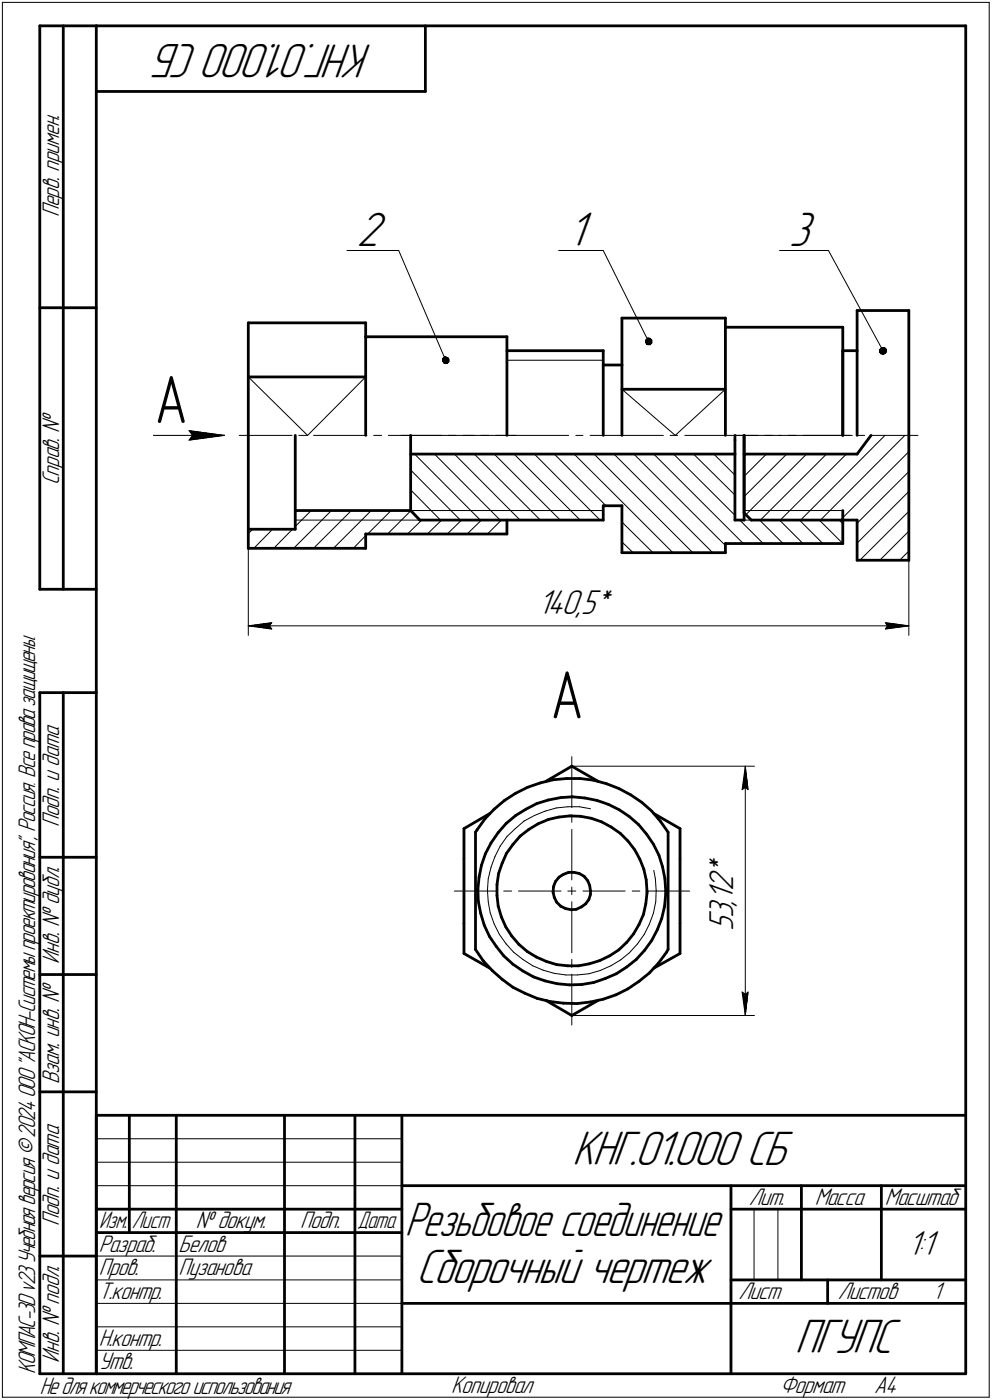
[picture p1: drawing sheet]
<svg xmlns="http://www.w3.org/2000/svg" width="211mm" height="298mm" viewBox="0 0 211 298" stroke-linecap="round" stroke-linejoin="round" font-family="sans-serif">
<g fill="none" stroke="#000" stroke-width=".59">
<path d="M8.5 5.5v120zM8.5 5.5h12zM13.5 5.5v120zM20.5 5.5v287zM20.5 5.5h185zM20.5 19.5h70zM90.5 5.5v14zM205.5 5.5v287zM8.5 65.5h12zM52.8 68.7h25zM52.8 68.7v48.1zM77.8 68.7v3z"/>
<path d="M77.8 71.7h30.1zM77.8 71.7v21zM107.9 74.7h20.5zM107.9 71.7v21zM128.4 74.7v3zM128.4 77.7h3.9zM128.4 77.7v15zM132.3 67.7v10zM132.3 67.7h22zM132.3 77.7v15zM154.3 67.7v2zM154.3 69.7h25z"/>
<path d="M154.3 69.7v23zM179.3 69.7v23zM179.3 74.7h3.1zM179.3 74.7v18zM182.4 74.7v18zM182.4 66.1h11zM182.4 66.1v8.6zM193.4 66.1v53.2zM52.8 80.3h25zM62.8 92.7v20zM87.4 92.7v16zM87.4 96.7h69z"/>
<path d="M132.3 82.9h22zM156.4 96.7v14zM156.4 93.7v3zM156.4 92.7v1zM158.3 96.7v14zM158.3 92.7v4zM158.3 92.7v16.5zM158.3 96.7h24.1zM185.3 92.7l-2.9 4zM52.8 116.8h25zM52.8 112.7h10zM62.8 108.7h24.6z"/>
<path d="M77.8 113.7h30.1zM77.8 113.7v3.1zM87.4 108.7l1.9 2zM89.3 110.7h39.1zM107.9 110.7v3zM128.4 107.7h3.9zM128.4 107.7v3zM132.3 107.7v10zM132.3 117.7h22zM154.3 115.7v2zM154.3 115.7h25zM156.4 110.7h1.9z"/>
<path d="M158.3 109.2l1.6 1.5zM159.9 110.7h22.5zM179.3 108.7v2zM179.3 110.7v5zM182.4 110.7v8.6zM182.4 119.3h11zM8.5 125.5h12zM8.5 147.5v145zM8.5 147.5h12zM13.5 147.5v145zM98.7 176.4l5.5-3.2zM98.7 176.4v6.5z"/>
<path d="M101.2 177.2v25zM101.5 176.7l-.3 .5zM103.2 174.3l-1.7 2.4zM104.5 179.5l-1.2 2.3zM105.2 172.3l2.2-1.9zM105.2 172.3l-2 2zM106 177.3l-1.5 2.2zM107.4 170.4l2.3-1.5zM107.7 175.3l2-1.6zM107.7 175.3l-1.7 2zM109.1 179.8l-1.3 1.9zM109.7 173.7l2.2-1.4z"/>
<path d="M109.7 168.9l2.6-1.3zM110.7 178.1l1.8-1.5zM110.7 178.1l-1.6 1.7zM111.9 172.3l2.3-1.2zM112.3 167.6l2.7-.9zM112.5 176.6l2-1.2zM114.2 171.1l2.5-.8zM114.5 175.4l2.2-.9zM115 166.7l2.8-.7zM116.2 166.4l5.5-3.2zM116.7 170.3l2.6-.5zM116.7 174.5l2.2-.5z"/>
<path d="M117.8 166l2.8-.2zM118.9 174l2.3-.3zM119.3 169.8l2.5-.1zM120.6 165.8h2.8zM121.2 173.7l2.3 .1zM121.7 163.2l5.6 3.2zM121.8 169.7l2.7 .2zM123.4 165.8l2.8 .3zM123.5 173.8l2.3 .4zM124.5 169.9l2.5 .5zM125.8 174.2l2.2 .8zM126.2 166.1l2.8 .8z"/>
<path d="M127 170.4l2.5 .9zM128 175l2 1.1zM129 166.9l2.7 1zM129.5 171.3l2.3 1.2zM130 176.1l2 1.4zM131.7 167.9l2.5 1.3zM131.8 172.5l2.1 1.4zM132 177.5l1.6 1.6zM133.6 179.1l1.4 1.8zM133.9 173.9l2 1.7zM134.2 169.2l2.4 1.7zM135.9 175.6l1.7 2z"/>
<path d="M136.6 170.9l2.1 1.8zM137.6 177.6l1.4 2.1zM138.7 172.7l1.8 2.2zM139 179.7l1.2 2.4zM139.1 173.2l5.6 3.2zM140.5 174.9l1.7 2.3zM142.2 177.2v25zM144.7 176.4v6.5zM8.5 182.5h12zM98.7 196.6v6.4zM98.7 182.9v13.7zM101.7 189.3l.1 2.6z"/>
<path d="M101.8 191.9l.5 2.6zM101.9 186.8l-.2 2.5zM102.3 194.5l.7 2.5zM102.4 184.2l-.5 2.6zM103 197l1.1 2.4zM103.3 181.8l-.9 2.4zM104.1 199.4l1.5 2.1zM105.7 188.4v2.3zM105.7 190.7l.3 2.3zM106 193l.7 2.2zM106.1 186l-.4 2.4zM106.7 195.2l.9 2.2z"/>
<path d="M106.8 183.8l-.7 2.2zM107.6 197.4l1.3 1.9zM107.8 181.7l-1 2.1zM108.9 199.3l1.5 1.8zM117.7 190l.2 1.1zM117.8 188.8l-.1 1.2zM117.9 191.1l.5 1zM118.2 187.7l-.4 1.1zM118.4 192.1l.9 .9zM119 186.8l.9-.6zM119 186.8l-.8 .9zM119.3 193l1 .5z"/>
<path d="M119.9 186.2l1.1-.4zM120.3 193.5l1.2 .2zM121 185.8h1.2zM121.5 193.7l1.1-.1zM122.2 185.8l1.1 .2zM122.6 193.6l1.1-.5zM123.3 186l1 .6zM123.7 193.1l.9-.7zM124.3 186.6l.8 .9zM125.1 187.5l.4 1.1zM125.3 191.5l-.7 .9zM125.5 188.6l.1 1.1z"/>
<path d="M125.6 190.4l-.3 1.1zM125.6 189.7v.7zM134.8 198.9l-1.5 1.8zM135 180.9l1.1 2.1zM136 196.8l-1.2 2.1zM136.1 183l.9 2.1zM136.9 194.7l-.9 2.1zM137 185.1l.5 2.3zM137.4 192.4l-.5 2.3zM137.5 187.4l.2 2.3zM137.7 190.2l-.3 2.2zM137.7 189.7v.5z"/>
<path d="M139.9 198l-1.2 2.2zM140.2 182.1l.8 2.5zM140.8 195.6l-.9 2.4zM141 184.6l.5 2.5zM141.4 193l-.6 2.6zM141.5 187.1l.1 2.6zM141.6 190.4l-.2 2.6zM141.6 189.7v.7zM144.7 196.6v6.4zM144.7 182.9v13.7zM8.5 207.5h12zM98.7 203l5.5 3.2z"/>
<path d="M101.2 202.2l1.6 2.4zM102.8 204.6l1.9 2.1zM104.7 206.7l2.1 1.8zM105.6 201.5l1.6 2zM106.8 208.5l2.3 1.7zM107.2 203.5l1.9 1.8zM109.1 205.3l2.2 1.5zM109.1 210.2l2.6 1.3zM110.4 201.1l1.8 1.5zM111.3 206.8l2.2 1.2zM111.7 211.5l2.6 1.1zM112.2 202.6l1.9 1.2z"/>
<path d="M113.5 208l2.5 .9zM114.1 203.8l2.1 .9zM114.3 212.6l2.8 .7zM116 208.9l2.5 .6zM116.2 213l5.5 3.2zM116.2 204.7l2.2 .7zM117.1 213.3l2.8 .3zM118.4 205.4l2.4 .3zM118.5 209.5l2.7 .2zM119.9 213.6l2.9 .1zM120.8 205.7h2.3zM121.2 209.7l2.6-.1z"/>
<path d="M121.7 216.2l5.6-3.2zM122.8 213.7l2.8-.3zM123.1 205.7l2.3-.5zM123.8 209.6l2.5-.4zM125.4 205.2l2.2-.6zM125.6 213.4l2.8-.6zM126.3 209.2l2.5-.8zM127.6 204.6l2.1-1.1zM128.4 212.8l2.7-1zM128.8 208.4l2.3-1.1zM129.7 203.5l2-1.2zM131.1 211.8l2.5-1.2z"/>
<path d="M131.1 207.3l2.2-1.4zM131.7 202.3l1.6-1.6zM133.3 205.9l2.1-1.6zM133.6 210.6l2.4-1.6zM136 209l2.2-1.8zM137.2 202.4l-1.8 1.9zM138.7 200.2l-1.5 2.2zM139.1 206.2l5.6-3.2zM140.1 205.1l-1.9 2.1zM141.8 202.8l-1.7 2.3zM142.2 202.2l-.4 .6zM8.5 232.5h12z"/>
<path d="M20.5 237.5h185zM20.5 237.5v55zM27.5 237.5v25zM37.5 237.5v55zM60.5 237.5v55zM75.5 237.5v55zM85.5 237.5v55zM20.5 257.5h65zM85.5 252.5h120zM155.5 252.5v40zM155.5 257.5h15zM170.5 252.5v20z"/>
<path d="M170.5 257.5h35zM187.5 252.5v20zM8.5 267.5h12zM20.5 262.5h65zM85.5 277.5h70zM155.5 277.5h50zM155.5 272.5h50zM176.1 272.5v5zM8.5 292.5h12zM20.5 292.5h185z"/>
</g>
<g fill="none" stroke="#000" stroke-width=".21">
<path d="M.5 .5v297zM.5 .5h210zM210.5 .5v297zM73.8 53.3h11zM84.8 53.3l10 23.4zM118.9 53.3h9.5zM128.4 53.3l9.6 19.4zM165.9 53.3h10.4zM176.3 53.3l11.6 21.4zM107.9 76.7h20.5zM32.7 92.7h15.1zM40.2 93.7l7.6-1z"/>
<path d="M40.2 91.7l.8 1zM40.2 91.7l7.6 1zM41 92.7l-.8 1zM50.9 92.7h11.2zM52.8 80.3l12.6 12.4zM63.6 92.7h1.7zM66.7 92.7h11.4zM77.8 80.3l-12.4 12.4zM79.5 92.7h1.7zM82.6 92.7h11.4zM85.3 92.7h15.6zM88.2 96.7l14 14z"/>
<path d="M92.5 96.7l13.9 14zM95.4 92.7h1.6zM96.7 96.7l14 14zM98.6 92.7h11.2zM100.9 96.7l14.1 14zM102.4 92.7h1.6zM105.2 96.7l14 14zM105.5 92.7h15.5zM109.4 96.7l14 14zM113.7 96.7l14 14zM117.9 96.7l11 11zM122.2 96.7l21 21z"/>
<path d="M122.5 92.7h1.5zM125.6 92.7h15.5zM126.4 96.7l21 21zM130.6 96.7l21 21zM132.3 82.9l11.4 9.8zM134.9 96.7l19.4 19.5zM139.1 96.7l19.1 19zM142.6 92.7h1.6zM143.3 96.7l13.1 13zM143.7 92.7l10.6-9.8zM145.7 92.7h15.5zM147.6 96.7l8.8 8.7z"/>
<path d="M151.9 96.7l4.5 4.5zM156.1 96.7l.3 .2zM156.4 92.7h9.8zM158.3 97.2l.5-.5zM162.7 92.7h1.6zM165.8 92.7h15.6zM167.7 92.7h1.7zM170.9 92.7h9.9zM182.3 92.7h1.7zM185.5 92.7h9.8zM188.3 92.7l-18 18zM192.5 92.7l-17.9 18z"/>
<path d="M193.4 88.6v46.7zM52.8 113.6l1-.9zM52.8 116.8v18.5zM58 112.7l-4 4.1zM62.2 112.7l-3.9 4.1zM62.8 110.7h26.5zM62.8 112.1l3.4-3.4zM66.7 116.8l8.1-8.1zM70.5 108.7l-8 8.1zM71 116.8l8-8.1zM77.8 114l-2.6 2.8zM78.2 113.7l5-5z"/>
<path d="M82.5 113.7l4.9-4.9zM86.7 113.7l3-3zM87.4 108.7h41zM87.4 108.5l2.1 2.2zM87.4 104.3l6.3 6.4zM87.4 100.1l10.6 10.6zM90.9 113.7l3.1-3zM95.2 113.7l3-3zM99.4 113.7l3-3zM103.7 113.7l3-3zM132.3 115.4l2.4 2.3zM132.3 111.2l6.6 6.5z"/>
<path d="M157.4 110.7l5 5zM158.3 110.7h21zM158.3 108.7h21zM158.3 105.7l9.1-9zM158.3 101.4l4.8-4.7zM158.7 109.6l12.9-12.9zM161.6 110.7l5 5zM161.8 110.7l14.1-14zM165.9 110.7l5 5zM166 110.7l14.1-14zM170.1 110.7l5 5zM174.3 110.7l5 5z"/>
<path d="M178.6 110.7l.7 .8zM178.8 110.7l14.6-14.5zM182.4 111.4l11-11zM183 119.3l10.4-10.4zM187.2 119.3l6.2-6.2zM193.4 117.3l-2 2zM193.4 104.6l-11 11.1zM52.8 133.3l5-.7zM52.8 133.3l5 .6zM52.8 133.3h140.6zM57.3 133.3l.5 .6zM57.8 132.6l-.5 .7z"/>
<path d="M188.4 133.9l5-.6zM188.4 132.6l.4 .7zM188.4 132.6l5 .7zM188.8 133.3l-.4 .6zM107.9 178.1l1.7-1.7zM107.9 178.1l-1.5 2.1zM109.6 176.4l1.9-1.6zM111.5 174.8l2.2-1.1zM113.7 173.7l2.3-1zM116 172.7l2.4-.7zM118.4 172l2.4-.2zM120.8 171.8h2.5z"/>
<path d="M121.7 161.1v10.9zM121.7 173.5v1.6zM121.7 176.6v10.8zM121.7 163.2h38.8zM123.3 171.8l2.3 .4zM157.9 168.1l.7-.5zM158.6 163.2l.6 4.9zM158.6 167.6l.6 .5zM158.6 163.2l-.7 4.9zM158.6 163.2v53zM96.7 189.7h9zM103.7 189.6l.2 2.4z"/>
<path d="M103.9 187.1l-.2 2.5zM103.9 192l.4 2.4zM104.3 194.4l.9 2.4zM104.5 184.7l-.6 2.4zM105.2 196.8l1.1 2.2zM105.3 182.4l-.8 2.3zM106.3 199l1.4 2zM106.4 180.2l-1.1 2.2zM107.2 189.7h1.7zM110.3 189.7h9.1zM120.8 189.7h1.7zM121.7 188.9v1.6z"/>
<path d="M121.7 192v10.9zM124 189.7h9zM134.5 189.7h1.6zM137.1 199l-1.5 2zM137.7 189.7h9zM138.2 196.8l-1.1 2.2zM139 194.5l-.8 2.3zM139.1 185.3l.3 1.8zM139.4 187.1l.2 2.5zM139.5 192l-.5 2.5zM139.6 189.6l-.1 2.4zM107.7 201l1.6 1.8z"/>
<path d="M109.3 202.8l2 1.5zM111.3 204.3l2.1 1.4zM113.4 205.7l2.2 .9zM115.6 206.6l2.3 .7zM117.9 207.3l2.5 .3zM120.4 207.6h2.5zM121.7 204.3v1.7zM121.7 207.4v10.9zM121.7 216.2h38.8zM122.9 207.6l2.4-.3zM125.3 207.3l2.4-.6zM127.7 206.7l2.3-1z"/>
<path d="M130 205.7l2.1-1.3zM132.1 204.4l1.8-1.5zM135.6 201l-1.7 1.9zM157.9 211.2l.7 5zM157.9 211.2l.7 .6zM158.6 211.8l.6-.6zM159.2 211.2l-.6 5zM20.5 247.5h65zM20.5 252.5h65zM20.5 242.5h65zM160.4 257.5v15zM165.5 257.5v15z"/>
<path d="M20.5 267.5h65zM20.5 272.5h65zM20.5 277.5h65zM.5 297.5h210zM20.5 282.5h65zM20.5 287.5h65z"/>
</g>
<g fill="#fff" stroke="#fff" stroke-width=".21">
<path d="M114.5 125.1h17.2zM114.5 125.2h17.2zM114.5 125.3h17.2zM114.5 125.4h17.2zM114.5 125.5h17.2zM114.5 125.6h17.2zM114.5 125.6h17.2zM114.5 125.7h17.2zM114.5 125.8h17.2zM114.5 125.9h17.2zM114.5 126h17.2zM114.5 126.1h17.2zM114.5 126.2h17.2zM114.5 126.2h17.2zM114.5 126.3h17.2zM114.5 126.4h17.2zM114.5 126.5h17.2zM114.5 126.6h17.2zM114.5 126.7h17.2zM114.5 126.7h17.2zM114.5 126.8h17.2zM114.5 126.9h17.2zM114.5 127h17.2zM114.5 127.1h17.2zM114.5 127.2h17.2zM114.5 127.3h17.2zM114.5 127.3h17.2zM114.5 127.4h17.2zM114.5 127.5h17.2zM114.5 127.6h17.2zM114.5 127.7h17.2zM114.5 127.8h17.2zM114.5 127.8h17.2zM114.5 127.9h17.2zM114.5 128h17.2zM114.5 128.1h17.2zM114.5 128.2h17.2zM114.5 128.3h17.2zM114.5 128.4h17.2zM114.5 128.4h17.2zM114.5 128.5h17.2zM114.5 128.6h17.2zM114.5 128.7h17.2zM114.5 128.8h17.2zM114.5 128.9h17.2zM114.5 128.9h17.2zM114.5 129h17.2zM114.5 129.1h17.2zM114.5 129.2h17.2zM114.5 129.3h17.2zM114.5 129.4h17.2zM114.5 129.5h17.2zM114.5 129.5h17.2zM114.5 129.6h17.2zM114.5 129.7h17.2zM114.5 129.8h17.2zM114.5 129.9h17.2zM114.5 130h17.2zM114.5 130h17.2zM114.5 130.1h17.2zM114.5 130.2h17.2zM114.5 130.3h17.2zM114.5 130.4h17.2zM114.5 130.5h17.2zM114.5 130.6h17.2zM114.5 130.6h17.2zM114.5 130.7h17.2zM114.5 130.8h17.2zM114.5 130.9h17.2zM114.5 131h17.2zM114.5 131.1h17.2zM114.5 131.1h17.2zM114.5 131.2h17.2zM114.5 131.3h17.2zM114.5 131.4h17.2zM114.5 131.5h17.2zM114.5 131.6h17.2zM114.5 131.7h17.2zM114.5 131.7h17.2zM114.5 131.8h17.2zM114.5 131.9h17.2zM114.5 132h17.2zM114.5 132.1h17.2zM114.5 132.2h17.2z"/>
<path d="M57.7 132.2h.6zM56.9 132.2h1.4zM56.1 132.3h2.2zM55.4 132.4h2.9zM54.6 132.5h3.7zM54.4 132.6h3.9zM54.3 132.7h4zM54 132.8h4.3zM53.8 132.8h4.5zM53.7 132.9h4.6zM53.4 133h4.9zM53.3 133.1h5zM53.1 133.2h5.2zM52.8 133.3h5.5zM53.1 133.3h5.2zM53.3 133.4h5zM53.4 133.5h4.9zM53.7 133.6h4.6zM53.8 133.7h4.5zM54 133.8h4.3zM54.3 133.9h4zM54.4 133.9h3.9zM54.6 134h3.7zM55.3 134.1h3zM55.9 134.2h2.4zM56.5 134.3h1.8zM57.1 134.4h1.2zM57.7 134.5h.6z"/>
<path d="M187.9 132.2h.7zM187.9 132.2h1.5zM187.9 132.3h2.3zM187.9 132.4h3zM187.9 132.5h3.7zM187.9 132.6h4zM187.9 132.7h4.1zM187.9 132.8h4.3zM187.9 132.8h4.5zM187.9 132.9h4.7zM187.9 133h4.9zM187.9 133.1h5.1zM187.9 133.2h5.3zM187.9 133.3h5.5zM187.9 133.3h5.3zM187.9 133.4h5.1zM187.9 133.5h4.9zM187.9 133.6h4.7zM187.9 133.7h4.5zM187.9 133.8h4.3zM187.9 133.9h4.1zM187.9 133.9h4zM187.9 134h3.7zM187.9 134.1h3.1zM187.9 134.2h2.5zM187.9 134.3h1.8zM187.9 134.4h1.2zM187.9 134.5h.7z"/>
<path d="M150.5 181.3h7.1zM150.5 181.4h7.1zM150.5 181.4h7.1zM150.5 181.5h7.1zM150.5 181.6h7.1zM150.5 181.7h7.1zM150.5 181.8h7.1zM150.5 181.9h7.1zM150.5 181.9h7.1zM150.5 182h7.1zM150.5 182.1h7.1zM150.5 182.2h7.1zM150.5 182.3h7.1zM150.5 182.4h7.1zM150.5 182.5h7.1zM150.5 182.5h7.1zM150.5 182.6h7.1zM150.5 182.7h7.1zM150.5 182.8h7.1zM150.5 182.9h7.1zM150.5 183h7.1zM150.5 183h7.1zM150.5 183.1h7.1zM150.5 183.2h7.1zM150.5 183.3h7.1zM150.5 183.4h7.1zM150.5 183.5h7.1zM150.5 183.6h7.1zM150.5 183.6h7.1zM150.5 183.7h7.1zM150.5 183.8h7.1zM150.5 183.9h7.1zM150.5 184h7.1zM150.5 184.1h7.1zM150.5 184.1h7.1zM150.5 184.2h7.1zM150.5 184.3h7.1zM150.5 184.4h7.1zM150.5 184.5h7.1zM150.5 184.6h7.1zM150.5 184.7h7.1zM150.5 184.7h7.1zM150.5 184.8h7.1zM150.5 184.9h7.1zM150.5 185h7.1zM150.5 185.1h7.1zM150.5 185.2h7.1zM150.5 185.3h7.1zM150.5 185.3h7.1zM150.5 185.4h7.1zM150.5 185.5h7.1zM150.5 185.6h7.1zM150.5 185.7h7.1zM150.5 185.8h7.1zM150.5 185.8h7.1zM150.5 185.9h7.1zM150.5 186h7.1zM150.5 186.1h7.1zM150.5 186.2h7.1zM150.5 186.3h7.1zM150.5 186.4h7.1zM150.5 186.4h7.1zM150.5 186.5h7.1zM150.5 186.6h7.1zM150.5 186.7h7.1zM150.5 186.8h7.1zM150.5 186.9h7.1zM150.5 186.9h7.1zM150.5 187h7.1zM150.5 187.1h7.1zM150.5 187.2h7.1zM150.5 187.3h7.1zM150.5 187.4h7.1zM150.5 187.5h7.1zM150.5 187.5h7.1zM150.5 187.6h7.1zM150.5 187.7h7.1zM150.5 187.8h7.1zM150.5 187.9h7.1zM150.5 188h7.1zM150.5 188h7.1zM150.5 188.1h7.1zM150.5 188.2h7.1zM150.5 188.3h7.1zM150.5 188.4h7.1zM150.5 188.5h7.1zM150.5 188.6h7.1zM150.5 188.6h7.1zM150.5 188.7h7.1zM150.5 188.8h7.1zM150.5 188.9h7.1zM150.5 189h7.1zM150.5 189.1h7.1zM150.5 189.1h7.1zM150.5 189.2h7.1zM150.5 189.3h7.1zM150.5 189.4h7.1zM150.5 189.5h7.1zM150.5 189.6h7.1zM150.5 189.7h7.1zM150.5 189.7h7.1zM150.5 189.8h7.1zM150.5 189.9h7.1zM150.5 190h7.1zM150.5 190.1h7.1zM150.5 190.2h7.1zM150.5 190.2h7.1zM150.5 190.3h7.1zM150.5 190.4h7.1zM150.5 190.5h7.1zM150.5 190.6h7.1zM150.5 190.7h7.1zM150.5 190.8h7.1zM150.5 190.8h7.1zM150.5 190.9h7.1zM150.5 191h7.1zM150.5 191.1h7.1zM150.5 191.2h7.1zM150.5 191.3h7.1zM150.5 191.3h7.1zM150.5 191.4h7.1zM150.5 191.5h7.1zM150.5 191.6h7.1zM150.5 191.7h7.1zM150.5 191.8h7.1zM150.5 191.9h7.1zM150.5 191.9h7.1zM150.5 192h7.1zM150.5 192.1h7.1zM150.5 192.2h7.1zM150.5 192.3h7.1zM150.5 192.4h7.1zM150.5 192.4h7.1zM150.5 192.5h7.1zM150.5 192.6h7.1zM150.5 192.7h7.1zM150.5 192.8h7.1zM150.5 192.9h7.1zM150.5 193h7.1zM150.5 193h7.1zM150.5 193.1h7.1zM150.5 193.2h7.1zM150.5 193.3h7.1zM150.5 193.4h7.1zM150.5 193.5h7.1zM150.5 193.5h7.1zM150.5 193.6h7.1zM150.5 193.7h7.1zM150.5 193.8h7.1zM150.5 193.9h7.1zM150.5 194h7.1zM150.5 194.1h7.1zM150.5 194.1h7.1zM150.5 194.2h7.1zM150.5 194.3h7.1zM150.5 194.4h7.1zM150.5 194.5h7.1zM150.5 194.6h7.1zM150.5 194.6h7.1zM150.5 194.7h7.1zM150.5 194.8h7.1zM150.5 194.9h7.1zM150.5 195h7.1zM150.5 195.1h7.1zM150.5 195.2h7.1zM150.5 195.2h7.1zM150.5 195.3h7.1zM150.5 195.4h7.1zM150.5 195.5h7.1zM150.5 195.6h7.1zM150.5 195.7h7.1zM150.5 195.7h7.1zM150.5 195.8h7.1zM150.5 195.9h7.1zM150.5 196h7.1zM150.5 196.1h7.1zM150.5 196.2h7.1zM150.5 196.3h7.1zM150.5 196.3h7.1zM150.5 196.4h7.1zM150.5 196.5h7.1zM150.5 196.6h7.1zM150.5 196.7h7.1zM150.5 196.8h7.1zM150.5 196.8h7.1zM150.5 196.9h7.1zM150.5 197h7.1zM150.5 197.1h7.1zM150.5 197.2h7.1zM150.5 197.3h7.1zM150.5 197.4h7.1zM150.5 197.4h7.1zM150.5 197.5h7.1zM150.5 197.6h7.1zM150.5 197.7h7.1zM150.5 197.8h7.1zM150.5 197.9h7.1zM150.5 198h7.1zM150.5 198h7.1zM150.5 198.1h7.1z"/>
<path d="M158.5 163.4h.2zM158.5 163.5h.2zM158.4 163.6h.3zM158.4 163.7h.4zM158.3 163.7h.5zM158.3 163.8h.6zM158.3 163.9h.6zM158.2 164h.7zM158.2 164.1h.8zM158.2 164.2h.8zM158.2 164.3h.8zM158.1 164.3h1zM158.1 164.4h1zM158.1 164.5h1.1zM158 164.6h1.2zM158 164.7h1.2zM157.9 164.8h1.4zM157.9 164.8h1.4zM157.8 164.9h1.5zM157.8 165h1.5zM157.8 165.1h1.5zM157.8 165.2h1.5zM157.8 165.3h1.5zM157.8 165.4h1.5zM157.8 165.4h1.5zM157.8 165.5h1.5zM157.7 165.6h1.7zM157.7 165.7h1.7zM157.7 165.8h1.7zM157.7 165.9h1.7zM157.7 165.9h1.7zM157.7 166h1.7zM157.7 166.1h1.7zM157.6 166.2h1.9zM157.6 166.3h1.9zM157.6 166.4h1.9zM157.6 166.5h1.9zM157.6 166.5h1.9zM157.6 166.6h1.9zM157.6 166.7h1.9zM157.6 166.8h1.9zM157.6 166.9h2zM157.6 167h2zM157.6 167h2zM157.6 167.1h2zM157.6 167.2h2zM157.6 167.3h2zM157.6 167.4h2zM157.5 167.5h2.2zM157.5 167.6h2.2zM157.5 167.6h2.2zM157.5 167.7h2.2zM157.5 167.8h2.2zM157.5 167.9h2.2zM157.5 168h2.2zM157.4 168.1h2.4zM157.4 168.1h2.4zM157.4 168.2h2.4zM157.4 168.3h2.4zM157.4 168.4h2.4zM157.4 168.5h2.4zM157.4 168.6h2.4z"/>
<path d="M157.3 210.7h2.5zM157.4 210.8h2.4zM157.4 210.9h2.4zM157.4 211h2.4zM157.4 211.1h2.4zM157.4 211.2h2.4zM157.4 211.2h2.4zM157.4 211.3h2.4zM157.5 211.4h2.2zM157.5 211.5h2.2zM157.5 211.6h2.2zM157.5 211.7h2.2zM157.5 211.8h2.2zM157.5 211.8h2.2zM157.5 211.9h2.2zM157.6 212h2zM157.6 212.1h2zM157.6 212.2h2zM157.6 212.3h2zM157.6 212.3h2zM157.6 212.4h2zM157.6 212.5h2zM157.6 212.6h1.9zM157.6 212.7h1.9zM157.6 212.8h1.9zM157.6 212.9h1.9zM157.6 212.9h1.9zM157.6 213h1.9zM157.6 213.1h1.9zM157.6 213.2h1.9zM157.7 213.3h1.7zM157.7 213.4h1.7zM157.7 213.4h1.7zM157.7 213.5h1.7zM157.7 213.6h1.7zM157.7 213.7h1.7zM157.7 213.8h1.7zM157.8 213.9h1.5zM157.8 214h1.5zM157.8 214h1.5zM157.8 214.1h1.5zM157.8 214.2h1.5zM157.8 214.3h1.5zM157.8 214.4h1.5zM157.8 214.5h1.5zM157.9 214.5h1.4zM157.9 214.6h1.4zM158 214.7h1.2zM158 214.8h1.2zM158.1 214.9h1.1zM158.1 215h1zM158.1 215.1h1zM158.2 215.1h.8zM158.2 215.2h.8zM158.2 215.3h.8zM158.2 215.4h.7zM158.3 215.5h.6zM158.3 215.6h.6zM158.3 215.6h.5zM158.4 215.7h.4zM158.4 215.8h.3zM158.5 215.9h.2zM158.5 216h.2z"/>
<path d="M120.8 44.5h5.5zM120.8 44.6h5.5zM120.8 44.7h5.5zM120.8 44.8h5.5zM120.8 44.9h5.5zM120.8 45h5.5zM120.8 45h5.5zM120.8 45.1h5.5zM120.8 45.2h5.5zM120.8 45.3h5.5zM120.8 45.4h5.5zM120.8 45.5h5.5zM120.8 45.6h5.5zM120.8 45.6h5.5zM120.8 45.7h5.5zM120.8 45.8h5.5zM120.8 45.9h5.5zM120.8 46h5.5zM120.8 46.1h5.5zM120.8 46.1h5.5zM120.8 46.2h5.5zM120.8 46.3h5.5zM120.8 46.4h5.5zM120.8 46.5h5.5zM120.8 46.6h5.5zM120.8 46.7h5.5zM120.8 46.7h5.5zM120.8 46.8h5.5zM120.8 46.9h5.5zM120.8 47h5.5zM120.8 47.1h5.5zM120.8 47.2h5.5zM120.8 47.2h5.5zM120.8 47.3h5.5zM120.8 47.4h5.5zM120.8 47.5h5.5zM120.8 47.6h5.5zM120.8 47.7h5.5zM120.8 47.8h5.5zM120.8 47.8h5.5zM120.8 47.9h5.5zM120.8 48h5.5zM120.8 48.1h5.5zM120.8 48.2h5.5zM120.8 48.3h5.5zM120.8 48.3h5.5zM120.8 48.4h5.5zM120.8 48.5h5.5zM120.8 48.6h5.5zM120.8 48.7h5.5zM120.8 48.8h5.5zM120.8 48.9h5.5zM120.8 48.9h5.5zM120.8 49h5.5zM120.8 49.1h5.5zM120.8 49.2h5.5zM120.8 49.3h5.5zM120.8 49.4h5.5zM120.8 49.4h5.5zM120.8 49.5h5.5zM120.8 49.6h5.5zM120.8 49.7h5.5zM120.8 49.8h5.5zM120.8 49.9h5.5zM120.8 50h5.5zM120.8 50h5.5zM120.8 50.1h5.5zM120.8 50.2h5.5zM120.8 50.3h5.5zM120.8 50.4h5.5zM120.8 50.5h5.5zM120.8 50.5h5.5zM120.8 50.6h5.5zM120.8 50.7h5.5zM120.8 50.8h5.5zM120.8 50.9h5.5zM120.8 51h5.5zM120.8 51.1h5.5zM120.8 51.1h5.5zM120.8 51.2h5.5zM120.8 51.3h5.5zM120.8 51.4h5.5zM120.8 51.5h5.5zM120.8 51.6h5.5zM120.8 51.6h5.5zM120.8 51.7h5.5zM120.8 51.8h5.5zM120.8 51.9h5.5zM120.8 52h5.5zM120.8 52.1h5.5zM120.8 52.2h5.5zM120.8 52.2h5.5zM120.8 52.3h5.5zM120.8 52.4h5.5zM120.8 52.5h5.5zM120.8 52.6h5.5zM120.8 52.7h5.5zM120.8 52.7h5.5zM120.8 52.8h5.5zM120.8 52.9h5.5zM120.8 53h5.5zM120.8 53.1h5.5zM120.8 53.2h5.5zM120.8 53.3h5.5zM120.8 53.3h5.5zM120.8 53.4h5.5zM120.8 53.5h5.5zM120.8 53.6h5.5zM120.8 53.7h5.5zM120.8 53.8h5.5zM120.8 53.8h5.5zM120.8 53.9h5.5zM120.8 54h5.5zM120.8 54.1h5.5zM120.8 54.2h5.5zM120.8 54.3h5.5zM120.8 54.4h5.5zM120.8 54.4h5.5z"/>
<path d="M75.9 44.5h6.9zM75.9 44.6h6.9zM75.9 44.7h6.9zM75.9 44.8h6.9zM75.9 44.9h6.9zM75.9 45h6.9zM75.9 45h6.9zM75.9 45.1h6.9zM75.9 45.2h6.9zM75.9 45.3h6.9zM75.9 45.4h6.9zM75.9 45.5h6.9zM75.9 45.6h6.9zM75.9 45.6h6.9zM75.9 45.7h6.9zM75.9 45.8h6.9zM75.9 45.9h6.9zM75.9 46h6.9zM75.9 46.1h6.9zM75.9 46.1h6.9zM75.9 46.2h6.9zM75.9 46.3h6.9zM75.9 46.4h6.9zM75.9 46.5h6.9zM75.9 46.6h6.9zM75.9 46.7h6.9zM75.9 46.7h6.9zM75.9 46.8h6.9zM75.9 46.9h6.9zM75.9 47h6.9zM75.9 47.1h6.9zM75.9 47.2h6.9zM75.9 47.2h6.9zM75.9 47.3h6.9zM75.9 47.4h6.9zM75.9 47.5h6.9zM75.9 47.6h6.9zM75.9 47.7h6.9zM75.9 47.8h6.9zM75.9 47.8h6.9zM75.9 47.9h6.9zM75.9 48h6.9zM75.9 48.1h6.9zM75.9 48.2h6.9zM75.9 48.3h6.9zM75.9 48.3h6.9zM75.9 48.4h6.9zM75.9 48.5h6.9zM75.9 48.6h6.9zM75.9 48.7h6.9zM75.9 48.8h6.9zM75.9 48.9h6.9zM75.9 48.9h6.9zM75.9 49h6.9zM75.9 49.1h6.9zM75.9 49.2h6.9zM75.9 49.3h6.9zM75.9 49.4h6.9zM75.9 49.4h6.9zM75.9 49.5h6.9zM75.9 49.6h6.9zM75.9 49.7h6.9zM75.9 49.8h6.9zM75.9 49.9h6.9zM75.9 50h6.9zM75.9 50h6.9zM75.9 50.1h6.9zM75.9 50.2h6.9zM75.9 50.3h6.9zM75.9 50.4h6.9zM75.9 50.5h6.9zM75.9 50.5h6.9zM75.9 50.6h6.9zM75.9 50.7h6.9zM75.9 50.8h6.9zM75.9 50.9h6.9zM75.9 51h6.9zM75.9 51.1h6.9zM75.9 51.1h6.9zM75.9 51.2h6.9zM75.9 51.3h6.9zM75.9 51.4h6.9zM75.9 51.5h6.9zM75.9 51.6h6.9zM75.9 51.6h6.9zM75.9 51.7h6.9zM75.9 51.8h6.9zM75.9 51.9h6.9zM75.9 52h6.9zM75.9 52.1h6.9zM75.9 52.2h6.9zM75.9 52.2h6.9zM75.9 52.3h6.9zM75.9 52.4h6.9zM75.9 52.5h6.9zM75.9 52.6h6.9zM75.9 52.7h6.9zM75.9 52.7h6.9zM75.9 52.8h6.9zM75.9 52.9h6.9zM75.9 53h6.9zM75.9 53.1h6.9zM75.9 53.2h6.9zM75.9 53.3h6.9zM75.9 53.3h6.9zM75.9 53.4h6.9zM75.9 53.5h6.9zM75.9 53.6h6.9zM75.9 53.7h6.9zM75.9 53.8h6.9zM75.9 53.8h6.9zM75.9 53.9h6.9zM75.9 54h6.9zM75.9 54.1h6.9zM75.9 54.2h6.9zM75.9 54.3h6.9zM75.9 54.4h6.9zM75.9 54.4h6.9z"/>
<path d="M167.8 44.5h6.4zM167.8 44.6h6.4zM167.8 44.7h6.4zM167.8 44.8h6.4zM167.8 44.9h6.4zM167.8 45h6.4zM167.8 45h6.4zM167.8 45.1h6.4zM167.8 45.2h6.4zM167.8 45.3h6.4zM167.8 45.4h6.4zM167.8 45.5h6.4zM167.8 45.6h6.4zM167.8 45.6h6.4zM167.8 45.7h6.4zM167.8 45.8h6.4zM167.8 45.9h6.4zM167.8 46h6.4zM167.8 46.1h6.4zM167.8 46.1h6.4zM167.8 46.2h6.4zM167.8 46.3h6.4zM167.8 46.4h6.4zM167.8 46.5h6.4zM167.8 46.6h6.4zM167.8 46.7h6.4zM167.8 46.7h6.4zM167.8 46.8h6.4zM167.8 46.9h6.4zM167.8 47h6.4zM167.8 47.1h6.4zM167.8 47.2h6.4zM167.8 47.2h6.4zM167.8 47.3h6.4zM167.8 47.4h6.4zM167.8 47.5h6.4zM167.8 47.6h6.4zM167.8 47.7h6.4zM167.8 47.8h6.4zM167.8 47.8h6.4zM167.8 47.9h6.4zM167.8 48h6.4zM167.8 48.1h6.4zM167.8 48.2h6.4zM167.8 48.3h6.4zM167.8 48.3h6.4zM167.8 48.4h6.4zM167.8 48.5h6.4zM167.8 48.6h6.4zM167.8 48.7h6.4zM167.8 48.8h6.4zM167.8 48.9h6.4zM167.8 48.9h6.4zM167.8 49h6.4zM167.8 49.1h6.4zM167.8 49.2h6.4zM167.8 49.3h6.4zM167.8 49.4h6.4zM167.8 49.4h6.4zM167.8 49.5h6.4zM167.8 49.6h6.4zM167.8 49.7h6.4zM167.8 49.8h6.4zM167.8 49.9h6.4zM167.8 50h6.4zM167.8 50h6.4zM167.8 50.1h6.4zM167.8 50.2h6.4zM167.8 50.3h6.4zM167.8 50.4h6.4zM167.8 50.5h6.4zM167.8 50.5h6.4zM167.8 50.6h6.4zM167.8 50.7h6.4zM167.8 50.8h6.4zM167.8 50.9h6.4zM167.8 51h6.4zM167.8 51.1h6.4zM167.8 51.1h6.4zM167.8 51.2h6.4zM167.8 51.3h6.4zM167.8 51.4h6.4zM167.8 51.5h6.4zM167.8 51.6h6.4zM167.8 51.6h6.4zM167.8 51.7h6.4zM167.8 51.8h6.4zM167.8 51.9h6.4zM167.8 52h6.4zM167.8 52.1h6.4zM167.8 52.2h6.4zM167.8 52.2h6.4zM167.8 52.3h6.4zM167.8 52.4h6.4zM167.8 52.5h6.4zM167.8 52.6h6.4zM167.8 52.7h6.4zM167.8 52.7h6.4zM167.8 52.8h6.4zM167.8 52.9h6.4zM167.8 53h6.4zM167.8 53.1h6.4zM167.8 53.2h6.4zM167.8 53.3h6.4zM167.8 53.3h6.4zM167.8 53.4h6.4zM167.8 53.5h6.4zM167.8 53.6h6.4zM167.8 53.7h6.4zM167.8 53.8h6.4zM167.8 53.8h6.4zM167.8 53.9h6.4zM167.8 54h6.4zM167.8 54.1h6.4zM167.8 54.2h6.4zM167.8 54.3h6.4zM167.8 54.4h6.4zM167.8 54.4h6.4z"/>
<path d="M32.9 80.4h6.6zM32.9 80.5h6.6zM32.9 80.6h6.6zM32.9 80.7h6.6zM32.9 80.8h6.6zM32.9 80.9h6.6zM32.9 80.9h6.6zM32.9 81h6.6zM32.9 81.1h6.6zM32.9 81.2h6.6zM32.9 81.3h6.6zM32.9 81.4h6.6zM32.9 81.4h6.6zM32.9 81.5h6.6zM32.9 81.6h6.6zM32.9 81.7h6.6zM32.9 81.8h6.6zM32.9 81.9h6.6zM32.9 82h6.6zM32.9 82h6.6zM32.9 82.1h6.6zM32.9 82.2h6.6zM32.9 82.3h6.6zM32.9 82.4h6.6zM32.9 82.5h6.6zM32.9 82.5h6.6zM32.9 82.6h6.6zM32.9 82.7h6.6zM32.9 82.8h6.6zM32.9 82.9h6.6zM32.9 83h6.6zM32.9 83.1h6.6zM32.9 83.1h6.6zM32.9 83.2h6.6zM32.9 83.3h6.6zM32.9 83.4h6.6zM32.9 83.5h6.6zM32.9 83.6h6.6zM32.9 83.7h6.6zM32.9 83.7h6.6zM32.9 83.8h6.6zM32.9 83.9h6.6zM32.9 84h6.6zM32.9 84.1h6.6zM32.9 84.2h6.6zM32.9 84.2h6.6zM32.9 84.3h6.6zM32.9 84.4h6.6zM32.9 84.5h6.6zM32.9 84.6h6.6zM32.9 84.7h6.6zM32.9 84.8h6.6zM32.9 84.8h6.6zM32.9 84.9h6.6zM32.9 85h6.6zM32.9 85.1h6.6zM32.9 85.2h6.6zM32.9 85.3h6.6zM32.9 85.3h6.6zM32.9 85.4h6.6zM32.9 85.5h6.6zM32.9 85.6h6.6zM32.9 85.7h6.6zM32.9 85.8h6.6zM32.9 85.9h6.6zM32.9 85.9h6.6zM32.9 86h6.6zM32.9 86.1h6.6zM32.9 86.2h6.6zM32.9 86.3h6.6zM32.9 86.4h6.6zM32.9 86.4h6.6zM32.9 86.5h6.6zM32.9 86.6h6.6zM32.9 86.7h6.6zM32.9 86.8h6.6zM32.9 86.9h6.6zM32.9 87h6.6zM32.9 87h6.6zM32.9 87.1h6.6zM32.9 87.2h6.6zM32.9 87.3h6.6zM32.9 87.4h6.6zM32.9 87.5h6.6zM32.9 87.5h6.6zM32.9 87.6h6.6zM32.9 87.7h6.6zM32.9 87.8h6.6zM32.9 87.9h6.6zM32.9 88h6.6zM32.9 88.1h6.6zM32.9 88.1h6.6zM32.9 88.2h6.6zM32.9 88.3h6.6zM32.9 88.4h6.6zM32.9 88.5h6.6zM32.9 88.6h6.6zM32.9 88.6h6.6zM32.9 88.7h6.6zM32.9 88.8h6.6zM32.9 88.9h6.6zM32.9 89h6.6zM32.9 89.1h6.6zM32.9 89.2h6.6zM32.9 89.2h6.6zM32.9 89.3h6.6zM32.9 89.4h6.6zM32.9 89.5h6.6zM32.9 89.6h6.6zM32.9 89.7h6.6zM32.9 89.7h6.6zM32.9 89.8h6.6zM32.9 89.9h6.6zM32.9 90h6.6zM32.9 90.1h6.6zM32.9 90.2h6.6zM32.9 90.3h6.6zM32.9 90.3h6.6zM32.9 90.4h6.6zM32.9 90.5h6.6zM32.9 90.6h6.6zM32.9 90.7h6.6zM32.9 90.8h6.6zM32.9 90.8h6.6zM32.9 90.9h6.6zM32.9 91h6.6zM32.9 91.1h6.6zM32.9 91.2h6.6zM32.9 91.3h6.6zM32.9 91.4h6.6zM32.9 91.4h6.6zM32.9 91.5h6.6zM32.9 91.6h6.6zM32.9 91.7h6.6zM32.9 91.8h6.6zM32.9 91.9h6.6zM32.9 91.9h6.6zM32.9 92h6.6zM32.9 92.1h6.6zM32.9 92.2h6.6zM32.9 92.3h6.6zM32.9 92.4h6.6zM32.9 92.5h6.6zM32.9 92.5h6.6zM32.9 92.6h6.6z"/>
<path d="M39.7 91.3h.8zM39.7 91.4h1.4zM39.7 91.4h2.1zM39.7 91.5h2.8zM39.7 91.6h3.5zM39.7 91.7h4.2zM39.7 91.8h4.8zM39.7 91.9h5.5zM39.7 91.9h6.2zM39.7 92h6.4zM39.7 92.1h6.6zM39.7 92.2h6.9zM39.7 92.3h7zM39.7 92.4h7.3zM39.7 92.5h7.5zM39.7 92.5h7.7zM39.7 92.6h7.9zM39.7 92.7h8.1zM39.7 92.8h7.9zM39.7 92.9h7.7zM39.7 93h7.5zM39.7 93h7.3zM39.7 93.1h7zM39.7 93.2h6.9zM39.7 93.3h6.6zM39.7 93.4h6.4zM39.7 93.5h6.2zM39.7 93.6h5.5zM39.7 93.6h4.8zM39.7 93.7h4.2zM39.7 93.8h3.5zM39.7 93.9h2.8zM39.7 94h2.1zM39.7 94.1h1.4zM39.7 94.1h.8z"/>
<path d="M117.1 141.7h7.2zM117.1 141.8h7.2zM117.1 141.9h7.2zM117.1 142h7.2zM117.1 142.1h7.2zM117.1 142.2h7.2zM117.1 142.2h7.2zM117.1 142.3h7.2zM117.1 142.4h7.2zM117.1 142.5h7.2zM117.1 142.6h7.2zM117.1 142.7h7.2zM117.1 142.7h7.2zM117.1 142.8h7.2zM117.1 142.9h7.2zM117.1 143h7.2zM117.1 143.1h7.2zM117.1 143.2h7.2zM117.1 143.3h7.2zM117.1 143.3h7.2zM117.1 143.4h7.2zM117.1 143.5h7.2zM117.1 143.6h7.2zM117.1 143.7h7.2zM117.1 143.8h7.2zM117.1 143.8h7.2zM117.1 143.9h7.2zM117.1 144h7.2zM117.1 144.1h7.2zM117.1 144.2h7.2zM117.1 144.3h7.2zM117.1 144.4h7.2zM117.1 144.4h7.2zM117.1 144.5h7.2zM117.1 144.6h7.2zM117.1 144.7h7.2zM117.1 144.8h7.2zM117.1 144.9h7.2zM117.1 144.9h7.2zM117.1 145h7.2zM117.1 145.1h7.2zM117.1 145.2h7.2zM117.1 145.3h7.2zM117.1 145.4h7.2zM117.1 145.5h7.2zM117.1 145.5h7.2zM117.1 145.6h7.2zM117.1 145.7h7.2zM117.1 145.8h7.2zM117.1 145.9h7.2zM117.1 146h7.2zM117.1 146h7.2zM117.1 146.1h7.2zM117.1 146.2h7.2zM117.1 146.3h7.2zM117.1 146.4h7.2zM117.1 146.5h7.2zM117.1 146.6h7.2zM117.1 146.6h7.2zM117.1 146.7h7.2zM117.1 146.8h7.2zM117.1 146.9h7.2zM117.1 147h7.2zM117.1 147.1h7.2zM117.1 147.2h7.2zM117.1 147.2h7.2zM117.1 147.3h7.2zM117.1 147.4h7.2zM117.1 147.5h7.2zM117.1 147.6h7.2zM117.1 147.7h7.2zM117.1 147.7h7.2zM117.1 147.8h7.2zM117.1 147.9h7.2zM117.1 148h7.2zM117.1 148.1h7.2zM117.1 148.2h7.2zM117.1 148.3h7.2zM117.1 148.3h7.2zM117.1 148.4h7.2zM117.1 148.5h7.2zM117.1 148.6h7.2zM117.1 148.7h7.2zM117.1 148.8h7.2zM117.1 148.8h7.2zM117.1 148.9h7.2zM117.1 149h7.2zM117.1 149.1h7.2zM117.1 149.2h7.2zM117.1 149.3h7.2zM117.1 149.4h7.2zM117.1 149.4h7.2zM117.1 149.5h7.2zM117.1 149.6h7.2zM117.1 149.7h7.2zM117.1 149.8h7.2zM117.1 149.9h7.2zM117.1 149.9h7.2zM117.1 150h7.2zM117.1 150.1h7.2zM117.1 150.2h7.2zM117.1 150.3h7.2zM117.1 150.4h7.2zM117.1 150.5h7.2zM117.1 150.5h7.2zM117.1 150.6h7.2zM117.1 150.7h7.2zM117.1 150.8h7.2zM117.1 150.9h7.2zM117.1 151h7.2zM117.1 151h7.2zM117.1 151.1h7.2zM117.1 151.2h7.2zM117.1 151.3h7.2zM117.1 151.4h7.2zM117.1 151.5h7.2zM117.1 151.6h7.2zM117.1 151.6h7.2zM117.1 151.7h7.2zM117.1 151.8h7.2zM117.1 151.9h7.2zM117.1 152h7.2zM117.1 152.1h7.2zM117.1 152.1h7.2zM117.1 152.2h7.2zM117.1 152.3h7.2zM117.1 152.4h7.2zM117.1 152.5h7.2zM117.1 152.6h7.2zM117.1 152.7h7.2zM117.1 152.7h7.2zM117.1 152.8h7.2zM117.1 152.9h7.2zM117.1 153h7.2zM117.1 153.1h7.2zM117.1 153.2h7.2zM117.1 153.2h7.2zM117.1 153.3h7.2zM117.1 153.4h7.2zM117.1 153.5h7.2zM117.1 153.6h7.2zM117.1 153.7h7.2zM117.1 153.8h7.2zM117.1 153.8h7.2zM117.1 153.9h7.2zM117.1 154h7.2zM117.1 154.1h7.2zM117.1 154.2h7.2zM117.1 154.3h7.2zM117.1 154.3h7.2zM117.1 154.4h7.2zM117.1 154.5h7.2zM117.1 154.6h7.2zM117.1 154.7h7.2zM117.1 154.8h7.2zM117.1 154.9h7.2zM117.1 154.9h7.2zM117.1 155h7.2zM117.1 155.1h7.2zM117.1 155.2h7.2zM117.1 155.3h7.2zM117.1 155.4h7.2zM117.1 155.4h7.2zM117.1 155.5h7.2zM117.1 155.6h7.2zM117.1 155.7h7.2zM117.1 155.8h7.2zM117.1 155.9h7.2zM117.1 156h7.2z"/>
</g>
<g fill="#000" stroke="#000" stroke-width=".21">
<path d="M94.6 75.9h.2zM94.5 76h.6zM94.4 76.1h.9zM94.3 76.2h1.1zM94.1 76.3h1.4zM94.1 76.4h1.4zM94.1 76.5h1.5zM94.1 76.5h1.5zM94.1 76.6h1.5zM94.1 76.7h1.5zM94.1 76.8h1.5zM94.1 76.9h1.5zM94.1 77h1.5zM94.2 77h1.4zM94.2 77.1h1.3zM94.3 77.2h1.1zM94.3 77.3h1zM94.6 77.4h.6z"/>
<path d="M137.7 72h.5zM137.7 72.1h.7zM137.6 72.1h.9zM137.5 72.2h1.1zM137.4 72.3h1.3zM137.3 72.4h1.5zM137.3 72.5h1.5zM137.3 72.6h1.5zM137.3 72.6h1.5zM137.3 72.7h1.5zM137.3 72.8h1.5zM137.2 72.9h1.6zM137.3 73h1.5zM137.4 73.1h1.4zM137.4 73.2h1.3zM137.5 73.2h1.1zM137.5 73.3h1zM137.8 73.4h.6z"/>
<path d="M187.5 74h.8zM187.5 74.1h.9zM187.4 74.2h1.1zM187.3 74.3h1.3zM187.2 74.3h1.4zM187.1 74.4h1.5zM187.1 74.5h1.5zM187.1 74.6h1.5zM187.1 74.7h1.5zM187.1 74.8h1.5zM187.1 74.8h1.5zM187 74.9h1.6zM187.1 75h1.5zM187.2 75.1h1.4zM187.3 75.2h1.2zM187.4 75.3h1zM187.4 75.4h.9zM187.6 75.4h.4z"/>
<path d="M40.3 91.8h.6zM40.4 91.9h1.1zM40.5 91.9h1.7zM40.5 92h2.3zM40.6 92.1h2.8zM40.6 92.2h3.4zM40.7 92.3h3.9zM40.7 92.4h4.6zM40.8 92.5h5.1zM40.9 92.5h5.7zM41 92.6h6.2z"/>
<path d="M41 92.7h6.8zM41 92.8h6.2zM40.9 92.9h5.7zM40.8 93h5.1zM40.7 93h4.6zM40.7 93.1h3.9zM40.6 93.2h3.4zM40.6 93.3h2.8zM40.5 93.4h2.3zM40.5 93.5h1.7zM40.4 93.6h1.1zM40.3 93.6h.6z"/>
<path d="M52.8 133.3h4.5zM53.5 133.3h3.9zM54.1 133.4h3.4zM54.8 133.5h2.8zM55.4 133.6h2.2zM56 133.7h1.7zM56.6 133.8h1.1zM57.2 133.9h.6z"/>
<path d="M57.2 132.7h.6zM56.6 132.8h1.1zM56 132.8h1.7zM55.4 132.9h2.2zM54.8 133h2.8zM54.1 133.1h3.4zM53.5 133.2h3.9z"/>
<path d="M188.5 132.7h.6zM188.6 132.8h1.1zM188.6 132.8h1.7zM188.6 132.9h2.3zM188.7 133h2.8zM188.7 133.1h3.5zM188.8 133.2h4z"/>
<path d="M188.8 133.3h4.6zM188.8 133.3h4zM188.7 133.4h3.5zM188.7 133.5h2.8zM188.6 133.6h2.3zM188.6 133.7h1.7zM188.6 133.8h1.1zM188.5 133.9h.6z"/>
<path d="M158.4 164.4h.2zM158.4 164.5h.2zM158.4 164.6h.2zM158.4 164.7h.2zM158.4 164.8h.2zM158.4 164.8h.2zM158.4 164.9h.2zM158.4 165h.2zM158.3 165.1h.3zM158.3 165.2h.3zM158.3 165.3h.3zM158.3 165.4h.3zM158.3 165.4h.3zM158.3 165.5h.3zM158.3 165.6h.3zM158.2 165.7h.4zM158.2 165.8h.4zM158.2 165.9h.4zM158.2 165.9h.4zM158.2 166h.4zM158.2 166.1h.4zM158.2 166.2h.4zM158.2 166.3h.4zM158.2 166.4h.4zM158.2 166.5h.4zM158.2 166.5h.4zM158.2 166.6h.4zM158.2 166.7h.4zM158.2 166.8h.4zM158.2 166.9h.4zM158.1 167h.5zM158.1 167h.5zM158.1 167.1h.5zM158.1 167.2h.5zM158.1 167.3h.5zM158.1 167.4h.5zM158.1 167.5h.5zM158 167.6h.6zM158 167.6h.6zM158 167.7h.5zM158 167.8h.4zM158 167.9h.2zM158 168h.2z"/>
<path d="M158.6 163.9h.1zM158.6 164h.1zM158.6 164.1h.1zM158.6 164.2h.1zM158.6 164.3h.1zM158.6 164.3h.1zM158.6 164.4h.1zM158.6 164.5h.1zM158.6 164.6h.2zM158.6 164.7h.2zM158.6 164.8h.2zM158.6 164.8h.2zM158.6 164.9h.2zM158.6 165h.2zM158.6 165.1h.2zM158.6 165.2h.2zM158.6 165.3h.2zM158.6 165.4h.3zM158.6 165.4h.3zM158.6 165.5h.3zM158.6 165.6h.3zM158.6 165.7h.3zM158.6 165.8h.3zM158.6 165.9h.3zM158.6 165.9h.3zM158.6 166h.4zM158.6 166.1h.4zM158.6 166.2h.4zM158.6 166.3h.4zM158.6 166.4h.4zM158.6 166.5h.4zM158.6 166.5h.4zM158.6 166.6h.4zM158.6 166.7h.4zM158.6 166.8h.5zM158.6 166.9h.5zM158.6 167h.5zM158.6 167h.5zM158.6 167.1h.5zM158.6 167.2h.5zM158.6 167.3h.5zM158.6 167.4h.5zM158.6 167.5h.6zM158.6 167.6h.6zM158.6 167.6h.6zM158.7 167.7h.5zM158.8 167.8h.4zM158.9 167.9h.3zM159 168h.2z"/>
<path d="M158 211.4h.2zM158 211.5h.2zM158 211.6h.4zM158 211.7h.5zM158 211.8h.6zM158 211.8h.6zM158.1 211.9h.5zM158.1 212h.5zM158.1 212.1h.5zM158.1 212.2h.5zM158.1 212.3h.5zM158.1 212.3h.5zM158.1 212.4h.5zM158.2 212.5h.4zM158.2 212.6h.4zM158.2 212.7h.4zM158.2 212.8h.4zM158.2 212.9h.4zM158.2 212.9h.4zM158.2 213h.4zM158.2 213.1h.4zM158.2 213.2h.4zM158.2 213.3h.4zM158.2 213.4h.4zM158.2 213.4h.4zM158.2 213.5h.4zM158.2 213.6h.4zM158.2 213.7h.4zM158.3 213.8h.3zM158.3 213.9h.3zM158.3 214h.3zM158.3 214h.3zM158.3 214.1h.3zM158.3 214.2h.3zM158.3 214.3h.3zM158.4 214.4h.2zM158.4 214.5h.2zM158.4 214.5h.2zM158.4 214.6h.2zM158.4 214.7h.2zM158.4 214.8h.2zM158.4 214.9h.2zM158.4 215h.2z"/>
<path d="M159 211.4h.2zM158.9 211.5h.3zM158.8 211.6h.4zM158.7 211.7h.5zM158.6 211.8h.6zM158.6 211.8h.6zM158.6 211.9h.6zM158.6 212h.5zM158.6 212.1h.5zM158.6 212.2h.5zM158.6 212.3h.5zM158.6 212.3h.5zM158.6 212.4h.5zM158.6 212.5h.5zM158.6 212.6h.5zM158.6 212.7h.4zM158.6 212.8h.4zM158.6 212.9h.4zM158.6 212.9h.4zM158.6 213h.4zM158.6 213.1h.4zM158.6 213.2h.4zM158.6 213.3h.4zM158.6 213.4h.4zM158.6 213.4h.3zM158.6 213.5h.3zM158.6 213.6h.3zM158.6 213.7h.3zM158.6 213.8h.3zM158.6 213.9h.3zM158.6 214h.3zM158.6 214h.3zM158.6 214.1h.2zM158.6 214.2h.2zM158.6 214.3h.2zM158.6 214.4h.2zM158.6 214.5h.2zM158.6 214.5h.2zM158.6 214.6h.2zM158.6 214.7h.2zM158.6 214.8h.2zM158.6 214.9h.1zM158.6 215h.1zM158.6 215.1h.1zM158.6 215.1h.1zM158.6 215.2h.1zM158.6 215.3h.1zM158.6 215.4h.1zM158.6 215.5h.1z"/>
</g>
<g font-size="14.6">
<text x="32.9" y="90.1">А</text>
<text x="117.1" y="153">А</text>
</g>
<g font-size="10.9">
<text x="79.3" y="9.3" transform="rotate(-180 79.3 9.3)">КНГ.01.000 СБ</text>
<text x="75.8" y="52.3">2</text>
<text x="120.8" y="52.3">1</text>
<text x="167.8" y="52.3">3</text>
<text x="121.7" y="248.2">КНГ.01.000 СБ</text>
<text x="88.6" y="273.2">Сборочный чертеж</text>
<text x="169.1" y="288.2">ПГУПС</text>
</g>
<text font-size="10.8" x="86.1" y="263.2">Резьбовое соединение</text>
<g font-size="7.8">
<text x="114.4" y="130.7">140,5*</text>
<text x="156" y="191.8" transform="rotate(-90 156 191.8)">1</text>
<text x="156" y="189.8" transform="rotate(-90 156 189.8)">2</text>
<text x="156" y="186.8" transform="rotate(-90 156 186.8)">*</text>
<text x="156" y="195.5" transform="rotate(-90 156 195.5)">3</text>
<text x="156" y="192.9" transform="rotate(-90 156 192.9)">,</text>
<text x="156" y="198.2" transform="rotate(-90 156 198.2)">5</text>
<text x="193.1" y="267.3">1:1</text>
</g>
<g font-size="5.4">
<text x="12.6" y="46.3" transform="rotate(-90 12.6 46.3)">Перв. примен.</text>
<text x="12.6" y="103.4" transform="rotate(-90 12.6 103.4)">Справ. №</text>
<text x="12.6" y="176.1" transform="rotate(-90 12.6 176.1)">Подп. и дата</text>
<text x="12.6" y="205.2" transform="rotate(-90 12.6 205.2)">Инв. № дубл.</text>
<text x="12.6" y="230.9" transform="rotate(-90 12.6 230.9)">Взам. инв. №</text>
<text x="159.3" y="256.6">Лит.</text>
<text x="173.4" y="256.6">Масса</text>
<text x="188.3" y="256.6">Масштаб</text>
<text x="12.6" y="261.1" transform="rotate(-90 12.6 261.1)">Подп. и дата</text>
<text x="41.6" y="261.6">№ докум.</text>
<text x="63.9" y="261.6">Подп.</text>
<text x="21" y="266.6">Разраб.</text>
<text x="38" y="266.6">Белов</text>
<text x="21" y="271.6">Пров.</text>
<text x="38" y="271.6">Пузанова</text>
<text x="21" y="276.6">Т.контр.</text>
<text x="157.1" y="276.6">Лист</text>
<text x="178.3" y="276.6">Листов</text>
<text x="198.5" y="276.6">1</text>
<text x="21" y="286.6">Н.контр.</text>
<text x="7.5" y="292.5" transform="rotate(-90 7.5 292.5)">КОМПАС-3Dv23Учебнаяверсия©2024ООО&quot;АСКОН-Системыпроектирования&quot;, Россия. Всеправазащищены.</text>
<text x="12.6" y="290.2" transform="rotate(-90 12.6 290.2)">Инв. № подл.</text>
<text x="21" y="291.6">Утв.</text>
<text x="8.5" y="296.7">Недлякоммерческогоиспользования</text>
<text x="96" y="296.6">Копировал</text>
<text x="166" y="296.6">Формат</text>
<text x="186" y="296.6">A4</text>
</g>
<g font-size="5.3">
<text x="21.1" y="261.6">Изм.</text>
<text x="28.1" y="261.6">Лист</text>
<text x="76.1" y="261.6">Дата</text>
</g>
</svg>
